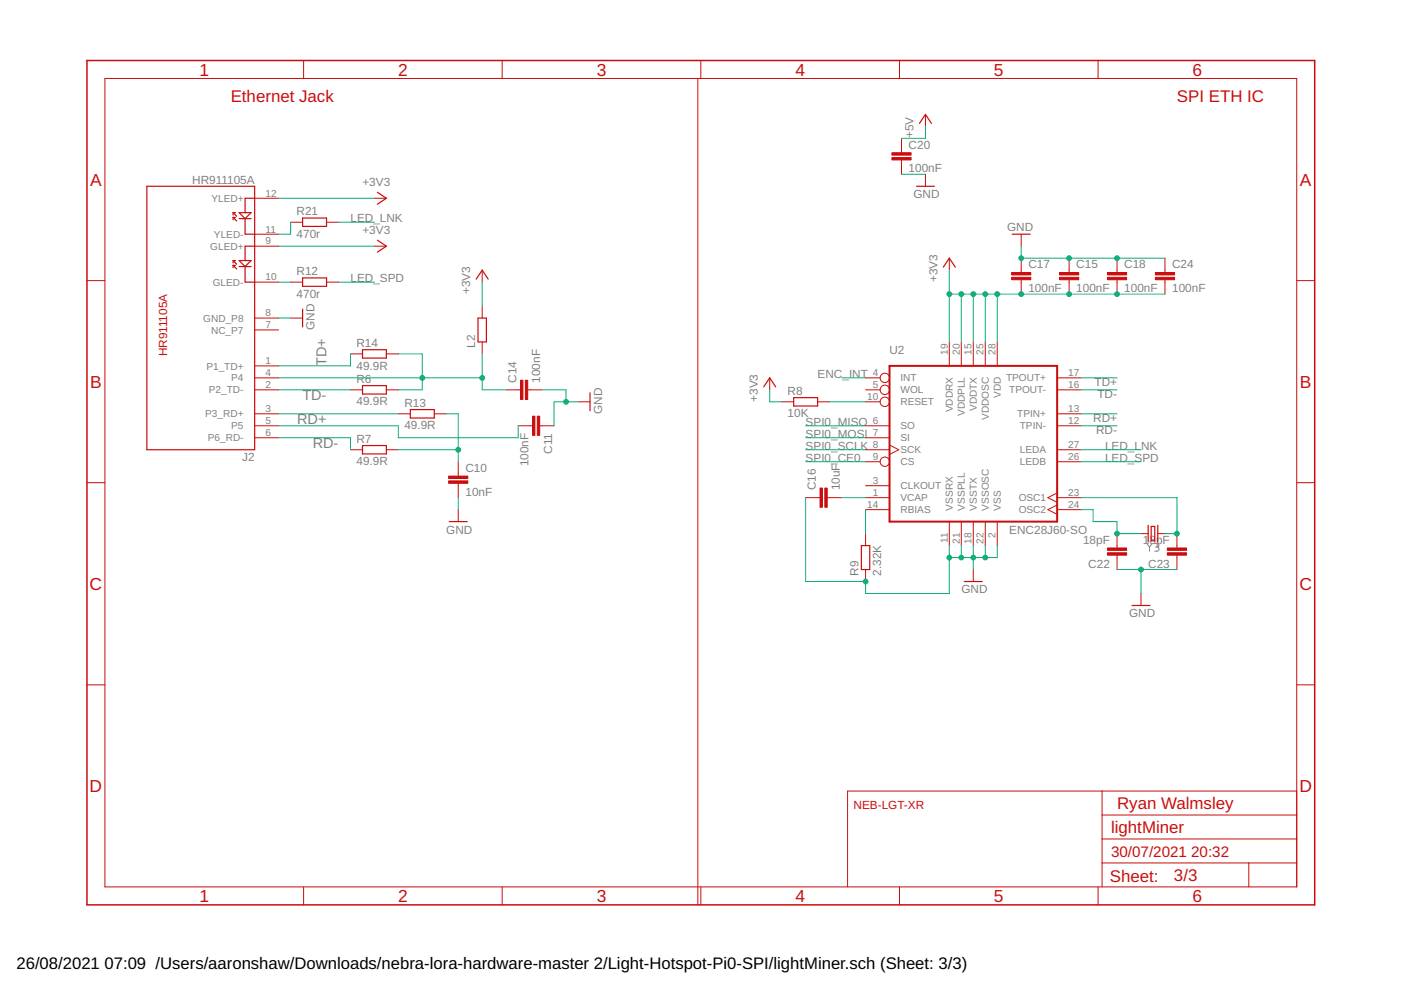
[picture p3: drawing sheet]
<svg xmlns="http://www.w3.org/2000/svg" width="297mm" height="210mm" viewBox="0 0 297 210" stroke-linecap="round" stroke-linejoin="round" font-family="sans-serif">
<path d="M243.2 115.3l.5 .7M243.7 116v.9M244.3 115.3l-.6 .7M244.8 115.3h.6a.36 .36 0 0 1 .3 .3 .36 .36 0 0 1-.3 .4h-.4M245.3 116a.44 .44 0 0 1 .4 .4 .44 .44 0 0 1-.4 .5h-.5" fill="none" stroke="#808080" stroke-width=".21"/>
<g fill="none" stroke="#c90d0c" stroke-width=".21">
<path d="M22.2 16.6h252.7v171.4h-252.7zM64.4 12.8v3.8M106.5 12.8v3.8M148 16.6v175.3M148.6 12.8v3.8M190.7 12.8v3.8M232.8 12.8v3.8M191.1 29.3v3.1M191.1 33.9v3.1M196.2 24.3v2.5M196.2 37v2.5M18.4 59.5h3.8"/>
<path d="M54 59.8h5.1M54 49.7h5.1M54 42h5.1M54 52.2h5.1M61.6 59.8h2.6M61.6 47.1h2.6M69.2 59.8h2.6M69.2 47.1h2.6M79.4 42h2.5M79.4 52.2h2.5M102.2 57.3v2.5M201.3 54.7v2.6"/>
<path d="M216.5 49.7v2.5M216.5 54.7v3.1M216.5 59.3v3.1M226.7 54.7v3.1M226.7 59.3v3.1M236.8 54.7v3.1M236.8 59.3v3.1M247 54.7v3.1M247 59.3v3.1M274.9 59.5h3.8M54 77.6h5.1M54 70h5.1"/>
<path d="M54 67.4h5.1M61.6 67.4h2.6M74.3 75h2.6M81.9 75h2.6M102.2 64.9v2.5M102.2 72.5v2.5M201.3 72.5v5.1M203.8 72.5v5.1M206.4 72.5v5.1M208.9 72.5v5.1M211.4 72.5v5.1M54 80.1h5.1"/>
<path d="M54 82.7h5.1M54 87.7h5.1M54 90.3h5.1M54 92.8h5.1M74.3 82.7h2.6M74.3 95.4h2.6M81.9 82.7h2.6M81.9 95.4h2.6M84.5 87.7h2.5M92.1 87.7h2.5M97.2 97.9v3M107.3 82.7h3.1"/>
<path d="M109.9 90.3h3M111.9 82.7h3M114.4 90.3h3.1M122.6 85.2h2.5M163.2 80.1v2.6M165.7 85.2h2.6M173.4 85.2h2.5M183.5 80.1h3.1M183.5 82.7h3.1M183.5 90.3h5.1M183.5 92.8h5.1M183.5 85.2h3.1"/>
<path d="M183.5 95.4h5.1M183.5 97.9h3.1M188.6 94.4l2 1-2 1M224.1 80.1h5.1M224.1 82.7h5.1M224.1 87.7h5.1M224.1 90.3h5.1M224.1 95.4h5.1M224.1 97.9h5.1M18.4 102.3h3.8M97.2 102.5v3M97.2 108.1v2.5"/>
<path d="M170.8 105.5h3.1M175.4 105.5h3M183.5 105.5h5.1M183.5 103h5.1M183.5 108.1h5.1M183.5 113.1v2.6M201.3 110.6v5.1M203.8 110.6v5.1M206.4 110.6v5.1M208.9 110.6v5.1M211.4 110.6v5.1M224.1 105.5h5.1"/>
<path d="M224.1 108.1h5.1M224.1 104.5l-1.9 1 1.9 1M224.1 107.1l-1.9 1 1.9 1M236.8 113.1v3.1M236.8 117.7v3.1M241.9 113.1h1.5M245.5 113.1h1.5M249.5 113.1v3.1M249.5 117.7v3.1M274.9 102.3h3.8M183.5 120.8v2.5M206.4 120.8v2.5"/>
<path d="M241.9 125.8v2.6M18.4 145.2h3.8M274.9 145.2h3.8M233.7 167.7v20.3M233.7 177.9h41.2M233.7 172.8h41.2M274.9 167.7h-95.2v20.3M64.4 188v3.9M106.5 188v3.9M148.6 188v3.9M190.7 188v3.9M232.8 188v3.9"/>
<path d="M233.7 183h41.2M264.8 183v5"/>
<circle cx="187.6" cy="97.9" r=".99"/>
<circle cx="187.6" cy="82.7" r=".99"/>
<circle cx="187.6" cy="85.2" r=".99"/>
<circle cx="187.6" cy="80.1" r=".99"/>
</g>
<g fill="none" stroke="#c90d0c" stroke-width=".25">
<path d="M31.1 39.5h22.9v55.9h-22.9zM194.3 39.5h3.8M194.9 26.2l1.3-1.9 1.3 1.9M49.4 45.1h.5M49.4 55.2h.5M49.4 45.1l.8 .7M49.4 45.1v.5M49.4 46.1v.5M49.4 55.2v.6M49.4 56.3v.5M49.4 46.1l.8 .8M49.4 46.1h.5"/>
<path d="M49.4 55.2l.8 .8M49.4 56.3l.8 .7M49.4 56.3h.5M50.7 45.1h2.5l-1.2 1.3zM50.7 46.4h2.5M50.7 55.2h2.5l-1.2 1.3zM50.7 56.5h2.5M52 46.4v3.3h2M52 56.5v3.3h2M54 42h-2v3.1M54 52.2h-2v3M64.2 58.9h5v1.8h-5z"/>
<path d="M64.2 46.2h5v1.8h-5zM80 40.8l1.9 1.2-1.9 1.3M80 50.9l1.9 1.3-1.9 1.3M101 59.2l1.2-1.9 1.3 1.9M200 56.6l1.3-1.9 1.2 1.9M214.6 49.7h3.8M64.2 65.5v3.8M76.9 74.1h5v1.8h-5zM101.3 67.4h1.8v5.1h-1.8zM76.9 81.8h5v1.7h-5zM76.9 94.5h5v1.7h-5zM87 86.8h5.1v1.8h-5.1z"/>
<path d="M125.1 83.3v3.8M161.9 82l1.3-1.9 1.3 1.9M168.3 84.3h5.1v1.8h-5.1zM95.2 110.6h3.9M182.6 115.7h1.8v5.1h-1.8zM243.4 111.4v3.5M244.1 111.6h.7v3.1h-.7zM245.5 111.4v3.5M204.4 123.3h3.9M240 128.4h3.8"/>
</g>
<g fill="#c90d0c" stroke="#c90d0c" stroke-width=".21">
<path d="M189.1 33.4h4.1v.5h-4.1z"/>
<path d="M189.1 32.4h4.1v.5h-4.1z"/>
<path d="M234.8 116.2h4.1v.5h-4.1z"/>
<path d="M234.8 117.2h4.1v.5h-4.1z"/>
<path d="M247.5 116.2h4.1v.5h-4.1z"/>
<path d="M247.5 117.2h4.1v.5h-4.1z"/>
<path d="M112.9 88.2h.5v4.1h-.5z"/>
<path d="M113.9 88.2h.5v4.1h-.5z"/>
<path d="M174.9 103.5h.5v4h-.5z"/>
<path d="M173.9 103.5h.5v4h-.5z"/>
<path d="M214.5 58.8h4v.5h-4z"/>
<path d="M214.5 57.8h4v.5h-4z"/>
<path d="M95.1 102h4.1v.5h-4.1z"/>
<path d="M95.1 100.9h4.1v.6h-4.1z"/>
<path d="M111.4 80.6h.5v4.1h-.5z"/>
<path d="M110.4 80.6h.5v4.1h-.5z"/>
<path d="M224.6 58.8h4.1v.5h-4.1z"/>
<path d="M224.6 57.8h4.1v.5h-4.1z"/>
<path d="M234.8 58.8h4.1v.5h-4.1z"/>
<path d="M234.8 57.8h4.1v.5h-4.1z"/>
<path d="M245 58.8h4v.5h-4z"/>
<path d="M245 57.8h4v.5h-4z"/>
</g>
<path d="M18.4 12.8h260.3v179.1h-260.3z" fill="none" stroke="#c90d0c" stroke-width=".32"/>
<path d="M188.6 77.6h35.5v33h-35.5z" fill="none" stroke="#c90d0c" stroke-width=".42"/>
<g fill="none" stroke="#0dab76" stroke-width=".21">
<path d="M191.1 37h5.1M196.2 26.8v2.5h-5.1M59.1 59.8h2.5M59.1 42h20.3M59.1 52.2h20.3M61.6 47.1v2.6h-2.5M71.8 59.8h7.6M71.8 47.1h7.6M102.2 59.8v5.1M201.3 57.3v15.2M216.5 52.2v2.5h30.5M59.1 67.4h2.5"/>
<path d="M74.3 75v2.6h-15.2M84.5 75h5v7.7h-5M102.2 75v7.7h5.1M201.3 62.4h45.7M203.8 62.4v10.1M206.4 62.4v10.1M208.9 62.4v10.1M211.4 62.4v10.1M59.1 82.7h15.2M59.1 87.7h25.4M59.1 92.8h15.2v2.6M59.1 90.3h25.4v2.5h25.4v-2.5"/>
<path d="M59.1 80.1h43.1M84.5 95.4h12.7M94.6 87.7h2.6v10.2M114.9 82.7h5.1v2.5M122.6 85.2h-5.1v5.1M163.2 82.7v2.5h2.5M170.8 92.8h12.7M170.8 90.3h12.7M170.8 97.9h12.7M170.8 95.4h12.7M175.9 85.2h7.6M178.4 80.1h5.1"/>
<path d="M229.2 82.7h7.6M229.2 87.7h7.6M229.2 90.3h7.6M229.2 80.1h7.6M229.2 97.9h12.7M229.2 95.4h12.7M97.2 105.5v2.6M170.8 105.5v17.8h12.7v2.5h17.8v-10.1M178.4 105.5h5.1M183.5 108.1v5M203.8 115.7v2.5M206.4 115.7v5.1"/>
<path d="M208.9 115.7v2.5M211.4 115.7v2.5h-10.1M229.2 108.1h2.6v2.5h5v2.5h5.1M229.2 105.5h20.3v7.6h-2.5M236.8 120.8h12.7M241.9 120.8v5"/>
</g>
<g fill="#0dab76" stroke="#0dab76" stroke-width=".21">
<circle cx="241.9" cy="120.8" r=".51"/>
<circle cx="206.4" cy="118.2" r=".51"/>
<circle cx="203.8" cy="118.2" r=".51"/>
<circle cx="208.9" cy="118.2" r=".51"/>
<circle cx="201.3" cy="118.2" r=".51"/>
<circle cx="183.5" cy="123.3" r=".51"/>
<circle cx="216.5" cy="54.7" r=".51"/>
<circle cx="226.7" cy="54.7" r=".51"/>
<circle cx="236.8" cy="54.7" r=".51"/>
<circle cx="120" cy="85.2" r=".51"/>
<circle cx="249.5" cy="113.1" r=".51"/>
<circle cx="208.9" cy="62.4" r=".51"/>
<circle cx="206.4" cy="62.4" r=".51"/>
<circle cx="203.8" cy="62.4" r=".51"/>
<circle cx="201.3" cy="62.4" r=".51"/>
<circle cx="211.4" cy="62.4" r=".51"/>
<circle cx="216.5" cy="62.4" r=".51"/>
<circle cx="226.7" cy="62.4" r=".51"/>
<circle cx="236.8" cy="62.4" r=".51"/>
<circle cx="236.8" cy="113.1" r=".51"/>
<circle cx="97.2" cy="95.4" r=".51"/>
<circle cx="89.5" cy="80.1" r=".51"/>
<circle cx="102.2" cy="80.1" r=".51"/>
</g>
<g font-size="3.7" fill="#c90d0c">
<text x="42.3" y="16">1</text>
<text x="84.4" y="16">2</text>
<text x="126.5" y="16">3</text>
<text x="168.6" y="16">4</text>
<text x="210.7" y="16">5</text>
<text x="252.9" y="16">6</text>
<text x="19.1" y="39.4">A</text>
<text x="275.6" y="39.4">A</text>
<text x="19.1" y="82.2">B</text>
<text x="275.6" y="82.2">B</text>
<text x="19" y="125.1">C</text>
<text x="275.5" y="125.1">C</text>
<text x="19" y="167.9">D</text>
<text x="275.5" y="167.9">D</text>
<text x="42.3" y="191.2">1</text>
<text x="84.4" y="191.2">2</text>
<text x="126.5" y="191.2">3</text>
<text x="168.6" y="191.2">4</text>
<text x="210.7" y="191.2">5</text>
<text x="252.9" y="191.2">6</text>
</g>
<g font-size="3.6" fill="#c90d0c">
<text x="48.9" y="21.7">Ethernet Jack</text>
<text x="249.5" y="21.7">SPI ETH IC</text>
<text x="236.8" y="171.5">Ryan Walmsley</text>
<text x="235.6" y="176.6">lightMiner</text>
<text x="235.3" y="186.9">Sheet:</text>
<text x="248.9" y="186.8">3/3</text>
</g>
<g font-size="3.5">
<text x="3.5" y="205.4">26/08/2021</text>
<text x="22.2" y="205.4">07:09 /Users/aaronshaw/Downloads/nebra-lora-hardware-master 2/Light-Hotspot-Pi0-SPI/lightMiner.sch (Sheet: 3/3)</text>
</g>
<g font-size="3.2" fill="#c90d0c">
<text x="235.6" y="181.7">30/07/2021</text>
<text x="252.6" y="181.7">20:32</text>
</g>
<g font-size="3.1" fill="#808080">
<text x="69.2" y="77.6" transform="rotate(-90 69.2 77.6)">TD+</text>
<text x="63" y="89.9">RD+</text>
<text x="64.1" y="84.8">TD-</text>
<text x="66.3" y="95">RD-</text>
</g>
<g font-size="2.5" fill="#808080">
<text x="193.7" y="29.3" transform="rotate(-90 193.7 29.3)">+5V</text>
<text x="192.6" y="31.5">C20</text>
<text x="40.8" y="39">HR911105A</text>
<text x="76.8" y="39.5">+3V3</text>
<text x="192.6" y="36.6">100nF</text>
<text x="62.9" y="45.6">R21</text>
<text x="74.3" y="47.1">LED_LNK</text>
<text x="193.7" y="42">GND</text>
<text x="62.9" y="50.4">470r</text>
<text x="76.8" y="49.7">+3V3</text>
<text x="213.5" y="48.9">GND</text>
<text x="62.9" y="58.3">R12</text>
<text x="74.3" y="59.8">LED_SPD</text>
<text x="198.7" y="59.8" transform="rotate(-90 198.7 59.8)">+3V3</text>
<text x="218" y="56.9">C17</text>
<text x="228.2" y="56.9">C15</text>
<text x="238.4" y="56.9">C18</text>
<text x="248.5" y="56.9">C24</text>
<text x="62.9" y="63.1">470r</text>
<text x="99.7" y="62.3" transform="rotate(-90 99.7 62.3)">+3V3</text>
<text x="218" y="62">100nF</text>
<text x="228.2" y="62">100nF</text>
<text x="238.4" y="62">100nF</text>
<text x="248.5" y="62">100nF</text>
<text x="66.7" y="70" transform="rotate(-90 66.7 70)">GND</text>
<text x="75.6" y="73.5">R14</text>
<text x="100.7" y="73.8" transform="rotate(-90 100.7 73.8)">L2</text>
<text x="188.6" y="75">U2</text>
<text x="75.6" y="78.3">49.9R</text>
<text x="75.6" y="81.2">R6</text>
<text x="109.5" y="81.1" transform="rotate(-90 109.5 81.1)">C14</text>
<text x="114.6" y="81.1" transform="rotate(-90 114.6 81.1)">100nF</text>
<text x="167" y="83.7">R8</text>
<text x="173.3" y="80.1">ENC_INT</text>
<text x="232.1" y="81.9">TD+</text>
<text x="75.6" y="86">49.9R</text>
<text x="85.7" y="86.2">R13</text>
<text x="127.6" y="87.7" transform="rotate(-90 127.6 87.7)">GND</text>
<text x="160.7" y="85.2" transform="rotate(-90 160.7 85.2)">+3V3</text>
<text x="167" y="88.5">10K</text>
<text x="231.8" y="89.5">RD+</text>
<text x="232.7" y="84.4">TD-</text>
<text x="75.6" y="93.9">R7</text>
<text x="85.7" y="91">49.9R</text>
<text x="170.8" y="90.3">SPI0_MISO</text>
<text x="170.8" y="92.8">SPI0_MOSI</text>
<text x="170.8" y="95.4">SPI0_SCLK</text>
<text x="232.4" y="92.1">RD-</text>
<text x="234.3" y="95.4">LED_LNK</text>
<text x="51.3" y="97.6">J2</text>
<text x="75.6" y="98.7">49.9R</text>
<text x="98.7" y="100.1">C10</text>
<text x="112" y="98.9" transform="rotate(-90 112 98.9)">100nF</text>
<text x="117.1" y="96.2" transform="rotate(-90 117.1 96.2)">C11</text>
<text x="170.8" y="97.9">SPI0_CE0</text>
<text x="234.3" y="97.9">LED_SPD</text>
<text x="98.7" y="105.1">10nF</text>
<text x="173" y="104" transform="rotate(-90 173 104)">C16</text>
<text x="178" y="104" transform="rotate(-90 178 104)">10uF</text>
<text x="94.6" y="113.1">GND</text>
<text x="214" y="113.1">ENC28J60-SO</text>
<text x="229.6" y="115.3">18pF</text>
<text x="242.3" y="115.3">18pF</text>
<text x="182" y="122" transform="rotate(-90 182 122)">R9</text>
<text x="186.8" y="122" transform="rotate(-90 186.8 122)">2.32K</text>
<text x="203.8" y="125.8">GND</text>
<text x="230.7" y="120.4">C22</text>
<text x="243.4" y="120.4">C23</text>
<text x="239.4" y="130.9">GND</text>
</g>
<g font-size="2.5" fill="#c90d0c">
<text x="35.5" y="75.6" transform="rotate(-90 35.5 75.6)">HR911105A</text>
<text x="181" y="171.5">NEB-LGT-XR</text>
</g>
<g font-size="2.1" fill="#808080">
<text x="56.3" y="41.7">12</text>
<text x="44.8" y="42.8">YLED+</text>
<text x="44.6" y="53">GLED+</text>
<text x="45.4" y="50.4">YLED-</text>
<text x="56.3" y="49.3">11</text>
<text x="56.3" y="51.8">9</text>
<text x="56.3" y="59.5">10</text>
<text x="45.1" y="60.6">GLED-</text>
<text x="43.1" y="68.2">GND_P8</text>
<text x="44.8" y="70.7">NC_P7</text>
<text x="56.3" y="69.6">7</text>
<text x="56.3" y="67.1">8</text>
<text x="56.3" y="77.2">1</text>
<text x="200.9" y="75.2" transform="rotate(-90 200.9 75.2)">19</text>
<text x="203.5" y="75.2" transform="rotate(-90 203.5 75.2)">20</text>
<text x="206" y="75.2" transform="rotate(-90 206 75.2)">15</text>
<text x="208.5" y="75.2" transform="rotate(-90 208.5 75.2)">25</text>
<text x="211.1" y="75.2" transform="rotate(-90 211.1 75.2)">28</text>
<text x="43.8" y="78.3">P1_TD+</text>
<text x="44.3" y="83.4">P2_TD-</text>
<text x="49" y="80.9">P4</text>
<text x="56.3" y="79.8">4</text>
<text x="56.3" y="82.3">2</text>
<text x="185.1" y="79.8">4</text>
<text x="185.1" y="82.3">5</text>
<text x="190.9" y="80.9">INT</text>
<text x="190.9" y="83.4">WOL</text>
<text x="213.3" y="80.9">TPOUT+</text>
<text x="214" y="83.4">TPOUT-</text>
<text x="226.5" y="82.3">16</text>
<text x="226.5" y="79.8">17</text>
<text x="43.5" y="88.5">P3_RD+</text>
<text x="56.3" y="87.4">3</text>
<text x="56.3" y="89.9">5</text>
<text x="183.9" y="84.8">10</text>
<text x="185.1" y="89.9">6</text>
<text x="190.9" y="86">RESET</text>
<text x="202" y="87.4" transform="rotate(-90 202 87.4)">VDDRX</text>
<text x="204.6" y="88.2" transform="rotate(-90 204.6 88.2)">VDDPLL</text>
<text x="207.1" y="87.2" transform="rotate(-90 207.1 87.2)">VDDTX</text>
<text x="209.7" y="89.1" transform="rotate(-90 209.7 89.1)">VDDOSC</text>
<text x="212.2" y="84.4" transform="rotate(-90 212.2 84.4)">VDD</text>
<text x="215.7" y="88.5">TPIN+</text>
<text x="226.5" y="89.9">12</text>
<text x="226.5" y="87.4">13</text>
<text x="44.1" y="93.6">P6_RD-</text>
<text x="49" y="91">P5</text>
<text x="56.3" y="92.5">6</text>
<text x="185.1" y="92.5">7</text>
<text x="185.1" y="95">8</text>
<text x="190.9" y="91">SO</text>
<text x="190.9" y="93.6">SI</text>
<text x="216.2" y="91">TPIN-</text>
<text x="226.5" y="95">27</text>
<text x="185.1" y="97.5">9</text>
<text x="190.9" y="96.1">SCK</text>
<text x="190.9" y="98.7">CS</text>
<text x="216.2" y="98.7">LEDB</text>
<text x="216.2" y="96.1">LEDA</text>
<text x="226.5" y="97.5">26</text>
<text x="183.9" y="107.7">14</text>
<text x="185.1" y="105.2">1</text>
<text x="185.1" y="102.6">3</text>
<text x="190.9" y="106.3">VCAP</text>
<text x="190.9" y="103.7">CLKOUT</text>
<text x="216" y="106.3">OSC1</text>
<text x="226.5" y="105.2">23</text>
<text x="226.5" y="107.7">24</text>
<text x="190.9" y="108.8">RBIAS</text>
<text x="202" y="108.3" transform="rotate(-90 202 108.3)">VSSRX</text>
<text x="204.6" y="108.3" transform="rotate(-90 204.6 108.3)">VSSPLL</text>
<text x="207.1" y="108.3" transform="rotate(-90 207.1 108.3)">VSSTX</text>
<text x="209.7" y="108.3" transform="rotate(-90 209.7 108.3)">VSSOSC</text>
<text x="212.2" y="108.3" transform="rotate(-90 212.2 108.3)">VSS</text>
<text x="216" y="108.8">OSC2</text>
<text x="200.9" y="115.2" transform="rotate(-90 200.9 115.2)">11</text>
<text x="203.5" y="115.3" transform="rotate(-90 203.5 115.3)">21</text>
<text x="206" y="115.3" transform="rotate(-90 206 115.3)">18</text>
<text x="208.5" y="115.3" transform="rotate(-90 208.5 115.3)">22</text>
<text x="211.1" y="114.1" transform="rotate(-90 211.1 114.1)">2</text>
</g>
</svg>
